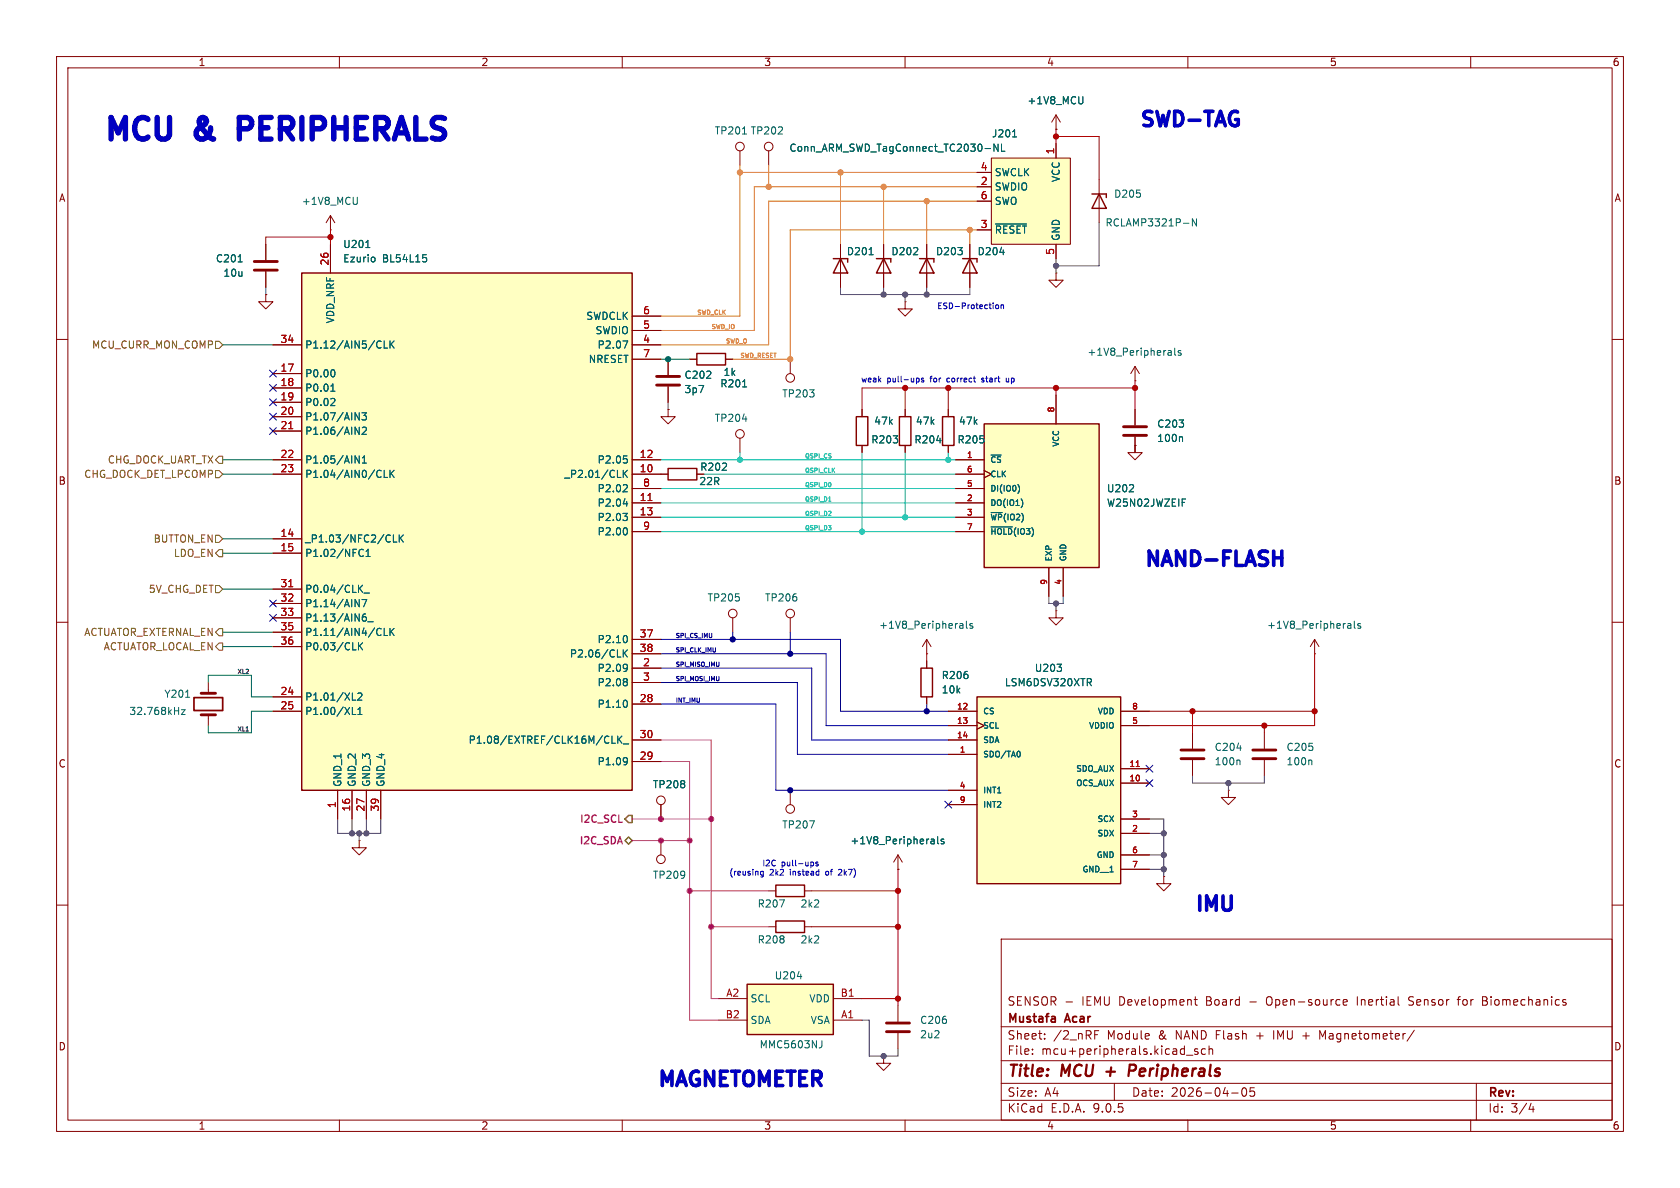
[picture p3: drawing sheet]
<svg xmlns="http://www.w3.org/2000/svg" width="297mm" height="210mm" viewBox="0 0 297 210" stroke-linecap="round" stroke-linejoin="round" font-family="sans-serif">
<g fill="none" stroke="#840000" stroke-width=".18">
<path d="M10 10h277v190h-277zM12 12h273v186h-273zM60 10v2M110 10v2M160 10v2M210 10v2M260 10v2M156.2 43.2v7.6M160 53.3v1.3h1.3l-1.3 1.3-1.3-1.3h1.3M160 53.3h.1M10 60h2M139.7 63.5v2.5"/>
<path d="M200.7 78.7v1.3h1.2l-1.2 1.3-1.3-1.3h1.3M200.7 78.7h.1M285 60h2M10 110h2M285 110h2M36.8 120.7v1.9M36.8 126.4v1.9M223.5 129.5v2.8M223.5 134.4v2.8M135.9 157.5h1.3M142.2 157.5h1.3M10 160h2"/>
<path d="M177 166h108v32h-108zM188.5 177.1h1.1M211.1 176.7h.6M211.3 176.2v1.3l.4 .2M237.5 177.2l.7-.1-.1-.3-.4-.1-.2 .2v.7h.6M240 176.2v1.5M249 177.6l.6 .1M249.3 176.2l-.3 .3 .1 .3 .2 .1M257.6 176.7h.6M258.2 176.2l-.4 .2v1.3M262.1 176.9h.5M262.6 176.9l.2 .1"/>
<path d="M262.7 176.3l-.6-.1v1.5h.6M262.7 176.8l-.1 .1M276.8 177.3v.3M285 160h2M60 198v2M110 198v2M160 198v2M177 194.5h108M177 191.5h108M177 187.5h108M177 181.5h108M182.5 186.3v.1"/>
<path d="M182.5 185.5v.1M184.7 183.6v.1M184.7 182.8v.1M193.5 182.9h.5M193.5 182.2h.7M197 191.5v3M209.7 186.5h1.2M210 198v2M211.7 185.5l-.3-.1-.2 .2v.2l.5 .2v.3h-.5M213.1 185.5l-.4-.1-.3 .3v.4l.1 .2h.6M213.7 185.5l.3-.1 .3 .1 .1 .9M213.7 184.9v1.5"/>
<path d="M217.7 193.2h1.2M219.7 192.4l.2-.1a.81 .81 0 0 1 .6 .6 .81 .81 0 0 1-.3 .8l-.2 .1a.81 .81 0 0 1-.3-1.4zM221.7 192.3h-.7v.7l.2-.1h.5l.1 .3-.1 .5-.2 .1-.5-.1M225.2 182.2v1.5M230.3 183.1h1.2M233.8 183.3l-.5-1.1v1.5M250 182.1l-1.3 2M260 198v2M261 191.5v6.5M270.7 195l-.4 1.1h.9M271 195.6v1"/>
<circle cx="139.7" cy="66.8" r=".76"/>
</g>
<path d="M195.6 189.4h1.5M200.5 188.2h-.8l-.2 2M200.6 189.2l-1 .1" fill="none" stroke="#840000" stroke-width=".4"/>
<path d="M154.9 45.7h2.6v.7M156.2 45.7l1.3 2.6h-2.6zM137.2 156.5h5v2h-5z" fill="none" stroke="#840000" stroke-width=".25"/>
<path d="M32.1 125.5h.6l-.6 .8h.6M32.8 123.3h.7M231.7 134.4l.2 .1v.7M137.8 159.1h.9l-.6 1.2" fill="none" stroke="#006464" stroke-width=".18"/>
<path d="M35.6 122.6h2.5M35.6 126.4h2.5M221.5 132.6h4.1M221.5 134.1h4.1" fill="none" stroke="#840000" stroke-width=".51"/>
<path d="M34.3 123.3h5.1v2.3h-5.1z" fill="none" stroke="#840000" stroke-width=".3"/>
<path d="M174 74.9h20.3v25.4h-20.3z" fill="#ffffc2"/>
<path d="M174 74.9h20.3v25.4h-20.3z" fill="none" stroke="#840000" stroke-width=".25"/>
<g fill="none" stroke="#840000" stroke-width=".18">
<path d="M186.7 69.9v5M200.7 72.4v2.8M200.7 77.2v2.8M168.9 81.3h5.1M168.9 83.8h5.1M168.9 86.4h5.1M168.9 88.9h5.1M168.9 91.4h5.1M168.9 94h5.1M174 83.2l1.3 .6-1.3 .7M185.4 100.3v5.1M188 100.3v5.1"/>
<path d="M210.8 129.5v2.8M210.8 134.4v2.8M116.8 142.2v2.6"/>
<circle cx="116.8" cy="141.5" r=".76"/>
</g>
<path d="M208.9 77.2l.2 .2v.6M175.2 80.4h1.8M175.2 90.6h2M175.2 93.1h3.8M180 85.7a1.19 1.19 0 0 1 0 1.5M180.7 88.5l.1 .4-.1 .6M199.6 86.9h.8M200.3 85.8v.4M209 88.2h.6M218.7 132.2h.8M219 134.4l.2 .1v.7" fill="none" stroke="#006464" stroke-width=".18"/>
<path d="M198.6 75.4h4.1M198.6 77h4.1M208.8 132.6h4.1M208.8 134.1h4.1" fill="none" stroke="#840000" stroke-width=".51"/>
<path d="M53.3 48.3h58.5v91.4h-58.5z" fill="#ffffc2"/>
<path d="M193 34.3h2.6v.6M194.3 34.3l1.3 2.5h-2.6zM53.3 48.3h58.5v91.4h-58.5zM118.1 82.8h5.1v2h-5.1z" fill="none" stroke="#840000" stroke-width=".25"/>
<g fill="none" stroke="#840000" stroke-width=".18">
<path d="M58.4 38.1v2.5M58.4 38.1l-.7 1.3M58.4 38.1l.8 1.3M194.3 31.8v7.6M47 52.1v1.2h1.3l-1.3 1.3-1.3-1.3h1.3M47 52.1h.1M47 43.2v2.8M47 48v2.8M58.4 40.6h.1M58.4 43.2v5.1M111.8 55.9h5M111.8 58.4h5"/>
<path d="M48.3 61h5M48.3 66h5M48.3 68.6h5M48.3 71.1h5M48.3 73.7h5M48.3 76.2h5M111.8 61h5M111.8 63.5h5M118.1 63.5v2.8M118.1 68.3v2.8M48.3 81.3h5M48.3 83.8h5"/>
<path d="M48.3 95.3h5M48.3 97.8h5M111.8 81.3h5M111.8 83.8h6.3M111.8 86.4h5M111.8 88.9h5M111.8 91.4h5M111.8 94h5M123.2 83.8h1.3M48.3 104.1h5M48.3 106.7h5M48.3 109.2h5"/>
<path d="M48.3 111.8h5M48.3 114.3h5M111.8 113h5M111.8 115.6h5M111.8 118.1h5M48.3 123.2h5M48.3 125.7h5M59.7 139.7v5.1M62.2 139.7v5.1M64.8 139.7v5.1M67.3 139.7v5.1M111.8 120.7h5"/>
<path d="M111.8 124.5h5M111.8 130.8h5M111.8 134.6h5M158.7 177.8v2.8M158.7 182.6v2.8"/>
</g>
<g fill="none" stroke="#006464" stroke-width=".18">
<path d="M63.2 34.9v1l-.3 .2M209.2 39.5h1M211.5 38.7v1.2l-.7-1.2v1.2M42.1 46.3h.7M64.7 43.8h.7M66.1 45.5l.2 .2v.4l-.2 .2M74.8 45h.6M75.2 45.5l.2 .3v.3l-.2 .2M58.5 69.2h.7M58.7 68.1l.1-.2v1.3M58.9 65.3a.79 .79 0 0 1 0 1.3M59 70.4l.2 .3-.1 .3-.7 .7h.8"/>
<path d="M62.8 73l.7 1.2v-1.2M62.8 75.5l.7 1.3v-1.3M64 73h.8l-.4 .5 .3 .1v.5l-.2 .1-.5-.1M64 75.6l.5-.1 .3 .4-.8 .9h.8M67.9 60.3v1.2h.6M68.9 60.3v1.2M69.1 60.8l.6 .7M69.7 60.3l-.8 .7M110.1 60.3h.9l-.6 1.2M62.8 80.6l.7 1.3v-1.3M63.7 97.2l.3-.1 .2 .1M64 81.9h.8"/>
<path d="M64 81l.4-.4v1.3M64.2 98.2l-.2 .2-.3-.1M64.7 98.4h.7M64.7 97.5l.4-.4v1.3M67.9 83.1v1.3h.6M68.9 83.1v1.3M69.1 83.7l.6 .7M69.6 94.6v1.2h.6M69.7 83.1l-.8 .8M70.6 94.6v1.2M70.8 95.1l.5 .7M71.3 94.6l-.7 .7"/>
<path d="M110.1 90.7h.8l-.4 .5M110.2 83.1v1.3M110.2 89.1h.8M110.2 80.6h.6M110.4 83.7l.5 .7M110.6 93.3a.79 .79 0 0 1 0 1.3M110.7 81.1l.2 .2v.3l-.2 .3M110.7 85.7l.2 .2-.1 .3-.7 .7h.8M110.7 91.2l.2 .3v.3l-.2 .2M110.8 88.6v.9M110.9 83.1l-.7 .8M62.8 106l.7 1.3v-1.3"/>
<path d="M63.4 113.6v1.3M63.6 104l.5 .7M63.6 114.2l.5 .7M64 106h.8l-.5 1.3M64.1 103.4l-.7 .8M64.1 113.6l-.7 .7M64.3 109h.2l.3 .3-.1 .4-.4 .1M64.4 104.8h.9M64.4 108.5h.3M65 109.9h1M67.9 111.1v1.2h.6M68.9 111.1v1.2"/>
<path d="M69.1 111.6l.6 .7M69.7 111.1l-.8 .7M110.2 114.9v1.2M110.4 115.4l.5 .7M110.6 112.3a.79 .79 0 0 1 0 1.3M110.7 117.4l.1 .1a1.03 1.03 0 0 1-.1 1.1M110.7 120l.2 .2-.2 .3 .2 .2v.3l-.2 .2M110.9 114.9l-.7 .7M110.9 118l-.2 .2M62.3 123.8h.6M62.3 126.3h.6M63.3 122.6l.4-.1 .3 .4-.8 .9h.8"/>
<path d="M63.3 126.3h.7M63.3 125.4l.3-.4v1.3M108.2 130.1v1.3h.6M109.2 130.1v1.3M109.4 130.7l.5 .7M109.9 130.1l-.7 .7M110.2 131.5h1M110.6 123.8a.79 .79 0 0 1 0 1.2M110.7 133.9l.1 .2a1.03 1.03 0 0 1-.1 1M110.9 134.5l-.2 .2"/>
</g>
<path d="M51 75.8h.8M114.5 88.5h.8M51 103.7h.8" fill="none" stroke="#a90000" stroke-width=".18"/>
<path d="M45 46.2h4M45 47.8h4M116.1 66.5h4M116.1 68.1h4M156.7 180.8h4.1M156.7 182.4h4.1" fill="none" stroke="#840000" stroke-width=".51"/>
<path d="M175.3 27.9h13.9v15.3h-13.9z" fill="#ffffc2"/>
<path d="M172.7 30.5h2.6M172.7 33h2.6M172.7 35.6h2.6M175.3 27.9h13.9v15.3h-13.9zM186.7 25.4v2.5M172.7 40.6h2.6M186.7 43.2v2.5M156.2 186.7v1.3h1.3l-1.3 1.2-1.3-1.2h1.3M156.2 186.7h.1" fill="none" stroke="#840000" stroke-width=".18"/>
<path d="M174.1 26.3h1M176 39.6h5.5M176.4 25.5v1.2l-.7-1.2v1.2M177.1 25.5v1.2h.6M179 24.2h.7" fill="none" stroke="#006464" stroke-width=".18"/>
<path d="M132.1 174h15.2v8.9h-15.2z" fill="#ffffc2"/>
<path d="M162.6 45.7h2.5v.7M163.8 45.7l1.3 2.6h-2.5zM132.1 174h15.2v8.9h-15.2zM137.2 162.8h5v2h-5z" fill="none" stroke="#840000" stroke-width=".25"/>
<g fill="none" stroke="#840000" stroke-width=".18">
<path d="M186.7 22.9h.1M186.7 20.3l-.8 1.3M186.7 20.3l.8 1.3M186.7 20.3v2.6M163.8 43.2v7.6M186.7 48.3v1.2h1.3l-1.3 1.3-1.3-1.3h1.3M186.7 48.3h.1M200.7 67.3h.1M200.7 64.8l-.8 1.2M200.7 64.8l.7 1.2M200.7 64.8v2.5M129.5 109.2v2.6"/>
<path d="M139.7 109.2v2.6M63.5 148.6v1.3h1.3l-1.3 1.2-1.3-1.2h1.3M63.5 148.6h.1M116.8 148.6v2.5M127 176.5h5.1M135.9 163.8h1.3M142.2 163.8h1.3M147.3 176.5h5.1M127 180.3h5.1M147.3 180.3h5.1"/>
<circle cx="129.5" cy="108.5" r=".76"/>
<circle cx="139.7" cy="108.5" r=".76"/>
<circle cx="116.8" cy="151.9" r=".76"/>
</g>
<path d="M191.4 17.1v1l-.2 .3M206.6 62h.4l.1 .8M207.1 62.7l-.5 .1M207.1 62.3h-.5M207.7 61.5v1.1l.2 .2M208.8 62h-.3l-.2 .1v.2l.5 .1v.3h-.5M141 172.6h.7M145.3 184v.9l-.4 .3" fill="none" stroke="#006464" stroke-width=".18"/>
<path d="M172.7 123.2h25.4v33h-25.4z" fill="#ffffc2"/>
<path d="M147.3 45.7h2.6v.7M148.6 45.7l1.3 2.6h-2.6zM170.2 45.7h2.5v.7M171.4 45.7l1.3 2.6h-2.5zM123.2 62.5h5.1v2h-5.1zM151.4 73.7h2v5h-2zM159 73.7h2v5h-2zM166.6 73.7h2.1v5h-2.1zM162.8 118.1h2v5.1h-2zM172.7 123.2h25.4v33h-25.4z" fill="none" stroke="#840000" stroke-width=".25"/>
<g fill="none" stroke="#840000" stroke-width=".18">
<path d="M130.8 26.7v2.5M135.9 26.7v2.5M172.7 30.5h2.6M172.7 33h2.6M172.7 35.6h2.6M186.7 22.9h.1M186.7 25.4v2.5M47 52.1h.1M47 43.2v2.8M47 48v2.8M58.4 43.2v5.1M111.8 55.9h5"/>
<path d="M111.8 58.4h5M148.6 43.2v7.6M156.2 43.2v2.5M156.2 48.3v2.5M163.8 43.2v2.5M163.8 48.3v2.5M171.4 43.2v7.6M172.7 40.6h2.6M186.7 43.2v2.5M48.3 61h5M48.3 66h5M48.3 68.6h5"/>
<path d="M48.3 71.1h5M48.3 73.7h5M48.3 76.2h5M111.8 63.5h5M111.8 61h5M118.1 72.4v1.3h1.3l-1.3 1.2-1.3-1.2h1.3M118.1 72.4h.1M118.1 63.5v2.8M118.1 68.3v2.8M121.9 63.5h1.3M128.3 63.5h1.2M130.8 77.5v2.5"/>
<path d="M152.4 72.4v1.3M152.4 78.7v1.3M160 72.4v1.3M160 78.7v1.3M167.6 72.4v1.3M167.6 78.7v1.3M186.7 69.9v5M200.7 78.7h.1M200.7 72.4v2.8M200.7 77.2v2.8M48.3 81.3h5M48.3 83.8h5"/>
<path d="M48.3 95.3h5M48.3 97.8h5M111.8 81.3h5M111.8 83.8h6.3M111.8 86.4h5M111.8 88.9h5M111.8 91.4h5M111.8 94h5M123.2 83.8h1.3M168.9 81.3h5.1M168.9 83.8h5.1M168.9 86.4h5.1"/>
<path d="M168.9 88.9h5.1M168.9 91.4h5.1M168.9 94h5.1M174 83.2l1.3 .6-1.3 .7M48.3 104.1h5M48.3 106.7h5M48.3 109.2h5M48.3 111.8h5M48.3 114.3h5M111.8 113h5M111.8 115.6h5M111.8 118.1h5"/>
<path d="M163.8 115.6h.1M163.8 113v2.6M163.8 116.8v1.3M163.8 113l-.7 1.3M163.8 113l.8 1.3M185.4 100.3v5.1M186.7 108v1.2h1.3l-1.3 1.3-1.3-1.3h1.3M186.7 108h.1M188 100.3v5.1M232.4 115.6h.1M232.4 113l-.8 1.3M232.4 113l.8 1.3"/>
<path d="M232.4 113v2.6M48.3 125.7h5M48.3 123.2h5M59.7 139.7v5.1M62.2 139.7v5.1M64.8 139.7v5.1M67.3 139.7v5.1M111.8 130.8h5M111.8 120.7h5M111.8 124.5h5M111.8 134.6h5M139.7 139.7v2.5"/>
<path d="M163.8 123.2v1.3M167.6 125.7h5.1M167.6 128.3h5.1M167.6 130.8h5.1M167.6 133.4h5.1M167.6 139.7h5.1M172.7 127.6l1.3 .7-1.3 .6M198.1 125.7h5.1M198.1 128.3h5.1M198.1 135.9h5.1M198.1 138.4h5.1M217.2 139.7v1.3h1.2l-1.2 1.2-1.3-1.2h1.3"/>
<path d="M217.2 139.7h.1M116.8 142.2v2.6M158.7 153.7h.1M158.7 151.1l-.7 1.3M158.7 151.1l.8 1.3M158.7 151.1v2.6M167.6 142.2h5.1M198.1 144.8h5.1M198.1 151.1h5.1M198.1 153.7h5.1M198.1 147.3h5.1M205.7 154.9v1.3h1.3l-1.3 1.3-1.2-1.3h1.2"/>
<path d="M205.7 154.9h.1"/>
<circle cx="130.8" cy="25.9" r=".76"/>
<circle cx="135.9" cy="25.9" r=".76"/>
<circle cx="130.8" cy="76.7" r=".76"/>
<circle cx="139.7" cy="143" r=".76"/>
</g>
<g fill="none" stroke="#006464" stroke-width=".18">
<path d="M191.4 17.1v1l-.2 .3M174.1 26.3h1M176 39.6h5.5M176.4 25.5v1.2l-.7-1.2v1.2M177.1 25.5v1.2h.6M179 24.2h.7M42.1 46.3h.7M64.7 43.8h.7M66.1 45.5l.2 .2v.4l-.2 .2M74.8 45h.6M75.2 45.5l.2 .3v.3l-.2 .2M153.6 45h.8"/>
<path d="M176.8 44.6h.7M58.5 69.2h.7M58.7 68.1l.1-.2v1.3M58.9 65.3a.79 .79 0 0 1 0 1.3M59 70.4l.2 .3-.1 .3-.7 .7h.8M62.8 73l.7 1.2v-1.2M62.8 75.5l.7 1.3v-1.3M64 73h.8l-.4 .5 .3 .1v.5l-.2 .1-.5-.1M64 75.6l.5-.1 .3 .4-.8 .9h.8M67.9 60.3v1.2h.6M68.9 60.3v1.2M69.1 60.8l.6 .7"/>
<path d="M69.7 60.3l-.8 .7M110.1 60.3h.9l-.6 1.2M131.3 74.1h.7M131.3 68.4h.7M165.6 77.9h.8M208.9 77.2l.2 .2v.6M62.8 80.6l.7 1.3v-1.3M63.7 97.2l.3-.1 .2 .1M64 81.9h.8M64 81l.4-.4v1.3M64.2 98.2l-.2 .2-.3-.1M64.7 98.4h.7"/>
<path d="M64.7 97.5l.4-.4v1.3M67.9 83.1v1.3h.6M68.9 83.1v1.3M69.1 83.7l.6 .7M69.6 94.6v1.2h.6M69.7 83.1l-.8 .8M70.6 94.6v1.2M70.8 95.1l.5 .7M71.3 94.6l-.7 .7M110.1 90.7h.8l-.4 .5M110.2 83.1v1.3M110.2 89.1h.8"/>
<path d="M110.2 80.6h.6M110.4 83.7l.5 .7M110.6 93.3a.79 .79 0 0 1 0 1.3M110.7 85.7l.2 .2-.1 .3-.7 .7h.8M110.7 81.1l.2 .2v.3l-.2 .3M110.7 91.2l.2 .3v.3l-.2 .2M110.8 88.6v.9M110.9 83.1l-.7 .8M175.2 80.4h1.8M175.2 90.6h2M175.2 93.1h3.8M180 85.7a1.19 1.19 0 0 1 0 1.5"/>
<path d="M180.7 88.5l.1 .4-.1 .6M199.6 86.9h.8M200.3 85.8v.4M209 88.2h.6M62.8 106l.7 1.3v-1.3M63.4 113.6v1.3M63.6 104l.5 .7M63.6 114.2l.5 .7M64 106h.8l-.5 1.3M64.1 103.4l-.7 .8M64.1 113.6l-.7 .7M64.3 109h.2l.3 .3-.1 .4-.4 .1"/>
<path d="M64.4 104.8h.9M64.4 108.5h.3M65 109.9h1M67.9 111.1v1.2h.6M68.9 111.1v1.2M69.1 111.6l.6 .7M69.7 111.1l-.8 .7M110.2 114.9v1.2M110.4 115.4l.5 .7M110.6 112.3a.79 .79 0 0 1 0 1.3M110.7 117.4l.1 .1a1.03 1.03 0 0 1-.1 1.1M110.7 120l.2 .2-.2 .3 .2 .2v.3l-.2 .2"/>
<path d="M110.9 114.9l-.7 .7M110.9 118l-.2 .2M169.8 110.2l.4 .1v.8M170.2 111l-.4 .1M170.2 110.5l-.4 .1M170.8 109.8v1.1l.2 .2M171.9 110.3l-.3-.1-.2 .2 .1 .2 .4 .1v.3h-.5M186.9 117.4h.8l-.5 .5M187.6 118v.6M238.4 110.2l.4 .1v.8M238.8 111l-.4 .1M238.8 110.5l-.4 .1"/>
<path d="M239.4 109.8v1.1l.2 .2M240.5 110.3l-.3-.1-.2 .2 .1 .2 .4 .1v.3h-.5M62.3 123.8h.6M62.3 126.3h.6M63.3 122.6l.4-.1 .3 .4-.8 .9h.8M63.3 126.3h.7M63.3 125.4l.3-.4v1.3M108.2 130.1v1.3h.6M109.2 130.1v1.3M109.4 130.7l.5 .7M109.9 130.1l-.7 .7M110.2 131.5h1"/>
<path d="M110.6 123.8a.79 .79 0 0 1 0 1.2M110.7 133.9l.1 .2a1.03 1.03 0 0 1-.1 1M110.9 134.5l-.2 .2M180.2 132.8l.2 .4-.2 .6M192.5 120.6l.4 .6M192.8 120l.1 .2-.1 .4M143.1 145.1h.9l-.6 1.3M164.7 148.3h.3l.2 .2v.7M165.2 149.1l-.5 .1M165.2 148.6l-.5 .1M165.8 147.9v1.1l.1 .2M166.9 148.4l-.3-.1-.2 .2v.2l.5 .1v.3h-.5"/>
</g>
<path d="M51 75.8h.8M114.5 88.5h.8M51 103.7h.8M200.9 135.5h.5" fill="none" stroke="#a90000" stroke-width=".18"/>
<path d="M110.5 148.6l.6-.6 .7 .6-.7 .6zM111.1 144.1h.7v1.3h-.7l-.6-.6z" fill="none" stroke="#725600" stroke-width=".25"/>
<path d="M38.1 60.3h.6l.7 .7-.7 .6h-.6zM38.1 94.6h.6l.7 .7-.7 .6h-.6zM38.1 83.2h.6l.7 .6-.7 .7h-.6zM38.7 80.6h.7v1.3h-.7l-.6-.6zM38.7 97.2h.7v1.2h-.7l-.6-.6zM38.1 103.5h.6l.7 .6-.7 .7h-.6zM38.7 111.1h.7v1.3h-.7l-.6-.6zM38.7 113.7h.7v1.2h-.7l-.6-.6z" fill="none" stroke="#725600" stroke-width=".18"/>
<path d="M116.8 91.4h52.1M116.8 81.3h52.1M116.8 86.4h52.1M116.8 94h52.1M116.8 88.9h52.1M124.5 83.8h44.4M130.8 80v1.3M146.5 88.6h.4M152.4 80v14M160 80v11.4M167.6 80v1.3" fill="none" stroke="#00c2c2" stroke-width=".18"/>
<g fill="none" stroke="#c20000" stroke-width=".18">
<path d="M186.7 22.9v2.5M186.7 24.1h7.6v7.7M58.4 40.6v2.6M58.4 41.9h-11.4v1.3M160 68.6v3.8M167.6 68.6v3.8M186.7 68.6v1.3M200.7 68.6h-48.3v3.8M200.7 67.3v5.1M163.8 115.6v1.2M232.4 115.6v12.7h-29.2M203.2 125.7h29.2"/>
<path d="M210.8 125.7v3.8M223.5 128.3v1.2M143.5 157.5h15.2M158.7 153.7v24.1M143.5 163.8h15.2M152.4 176.5h6.3"/>
</g>
<g fill="none" stroke="#000084" stroke-width=".18">
<path d="M47.7 73.1l1.2 1.2M47.7 75.6l1.2 1.2M47.7 70.5l1.2 1.2M47.7 65.4l1.2 1.2M47.7 68l1.2 1.2M48.9 73.1l-1.2 1.2M48.9 75.6l-1.2 1.2M48.9 70.5l-1.2 1.2M48.9 65.4l-1.2 1.2M48.9 68l-1.2 1.2M47.7 108.6l1.2 1.2M47.7 106.1l1.2 1.2"/>
<path d="M48.9 108.6l-1.2 1.2M48.9 106.1l-1.2 1.2M116.8 115.6h29.2v12.7h21.6M116.8 113h31.8v12.7h19M116.8 118.1h26.7v12.7h24.1M129.5 111.8v1.2M139.7 111.8v3.8M116.8 120.7h24.2v12.7h26.6M116.8 124.5h20.4v15.2h30.4M163.8 124.5v1.2M202.6 135.3l1.2 1.2M202.6 137.8l1.2 1.2"/>
<path d="M203.8 135.3l-1.2 1.2M203.8 137.8l-1.2 1.2M167 141.6l1.2 1.2M168.2 141.6l-1.2 1.2"/>
</g>
<g fill="none" stroke="#484848" stroke-width=".18">
<path d="M194.3 39.4v7.6h-7.6M47 50.8v1.3M148.6 50.8v1.3h22.8v-1.3M156.2 50.8v1.3M160 52.1v1.2M163.8 50.8v1.3M186.7 45.7v2.6M118.1 71.1v1.3M200.7 78.7v1.3M185.4 105.4v1.3h2.6v-1.3M186.7 106.7v1.3M210.8 137.2v1.2h12.7v-1.2"/>
<path d="M217.2 138.4v1.3M59.7 144.8v2.5h7.6v-2.5M62.2 144.8v2.5M63.5 147.3v1.3M64.8 144.8v2.5M203.2 153.7h2.5M203.2 151.1h2.5M203.2 144.8h2.5v10.1M203.2 147.3h2.5M152.4 180.3h1.3v6.4h5v-1.3"/>
</g>
<path d="M130.8 30.5h41.9M130.8 29.2v26.7h-14M135.9 29.2v3.8M148.6 30.5v12.7M156.2 33v10.2M163.8 35.6v7.6M172.7 33h-39.4v25.4h-16.5M172.7 35.6h-36.8v25.4h-19.1M171.4 40.6v2.6M172.7 40.6h-33v22.9h-10.2" fill="none" stroke="#dd8500" stroke-width=".18"/>
<path d="M39.4 61h8.9M116.8 63.5h5.1M39.4 95.3h8.9M39.4 81.3h8.9M39.4 83.8h8.9M39.4 97.8h8.9M39.4 114.3h8.9M39.4 104.1h8.9M39.4 111.8h8.9M36.8 120.7v-1.3h7.6v3.8h3.9M48.3 125.7h-3.9v3.8h-7.6v-1.2" fill="none" stroke="#009600" stroke-width=".18"/>
<path d="M116.8 130.8h8.9v45.7h1.3M116.8 134.6h5.1v45.7h5.1M111.8 148.6h10.1M111.8 144.8h13.9M121.9 157.5h14M125.7 163.8h10.2" fill="none" stroke="#c200c2" stroke-width=".18"/>
<g fill="none" stroke="#0000c2" stroke-width=".18">
<path d="M176.1 53.9h.3l.1 .2v.3l-.1 .2-.4-.2zM177 54l.4-.1v.7M177 53.9v.7M162.1 66.8l.4 .2v.4l-.4 .1M163.3 66.9l-.3-.1-.1 .2v.1l.4 .1v.3h-.4M167.4 66.9v.5M173.5 67.5h.3M173.8 66.8l-.3 .2 .1 .1 .2 .1M177.9 66.8v.7l.4-.1M178.3 66.8v.7M134.9 154v.8l-.2 .2h-.2M134.9 154.1l-.3-.1-.1 .2v.5h.4"/>
<path d="M143.4 152.4l.4 .2v.4l-.4 .1M144.6 152.4h-.2l-.2 .1 .1 .2 .3 .1v.2h-.4M148.6 153.7l-.4 .1M148.8 154.1l-.6 .6h.6"/>
</g>
<path d="M42.3 22.8h1.5M43.8 20.8h-1.5v3.8" fill="none" stroke="#0000c2" stroke-width=".95"/>
<path d="M225.2 98.6h1.4M226.6 97.4v2.6" fill="none" stroke="#0000c2" stroke-width=".63"/>
<g fill="#c20000" stroke="#c20000" stroke-width=".18">
<circle cx="210.8" cy="125.7" r=".46"/>
<circle cx="200.7" cy="68.6" r=".46"/>
<circle cx="232.4" cy="125.7" r=".46"/>
<circle cx="223.5" cy="128.3" r=".46"/>
<circle cx="186.7" cy="24.1" r=".46"/>
<circle cx="167.6" cy="68.6" r=".46"/>
<circle cx="160" cy="68.6" r=".46"/>
<circle cx="186.7" cy="68.6" r=".46"/>
<circle cx="158.7" cy="157.5" r=".46"/>
<circle cx="158.7" cy="163.8" r=".46"/>
<circle cx="158.7" cy="176.5" r=".46"/>
<circle cx="58.4" cy="41.9" r=".46"/>
</g>
<g fill="#484848" stroke="#484848" stroke-width=".18">
<circle cx="217.2" cy="138.4" r=".46"/>
<circle cx="186.7" cy="47" r=".46"/>
<circle cx="205.7" cy="153.7" r=".46"/>
<circle cx="205.7" cy="151.1" r=".46"/>
<circle cx="205.7" cy="147.3" r=".46"/>
<circle cx="186.7" cy="106.7" r=".46"/>
<circle cx="156.2" cy="52.1" r=".46"/>
<circle cx="160" cy="52.1" r=".46"/>
<circle cx="163.8" cy="52.1" r=".46"/>
<circle cx="156.2" cy="186.7" r=".46"/>
<circle cx="62.2" cy="147.3" r=".46"/>
<circle cx="63.5" cy="147.3" r=".46"/>
<circle cx="64.8" cy="147.3" r=".46"/>
</g>
<g fill="#dd8500" stroke="#dd8500" stroke-width=".18">
<circle cx="163.8" cy="35.6" r=".46"/>
<circle cx="171.4" cy="40.6" r=".46"/>
<circle cx="156.2" cy="33" r=".46"/>
<circle cx="139.7" cy="63.5" r=".46"/>
<circle cx="148.6" cy="30.5" r=".46"/>
<circle cx="135.9" cy="33" r=".46"/>
<circle cx="130.8" cy="30.5" r=".46"/>
</g>
<g fill="#00c2c2" stroke="#00c2c2" stroke-width=".18">
<circle cx="167.6" cy="81.3" r=".46"/>
<circle cx="160" cy="91.4" r=".46"/>
<circle cx="152.4" cy="94" r=".46"/>
<circle cx="130.8" cy="81.3" r=".46"/>
</g>
<g fill="#000084" stroke="#000084" stroke-width=".18">
<circle cx="163.8" cy="125.7" r=".46"/>
<circle cx="139.7" cy="115.6" r=".46"/>
<circle cx="129.5" cy="113" r=".46"/>
<circle cx="139.7" cy="139.7" r=".46"/>
</g>
<g fill="#c200c2" stroke="#c200c2" stroke-width=".18">
<circle cx="125.7" cy="163.8" r=".46"/>
<circle cx="125.7" cy="144.8" r=".46"/>
<circle cx="121.9" cy="157.5" r=".46"/>
<circle cx="121.9" cy="148.6" r=".46"/>
<circle cx="116.8" cy="148.6" r=".46"/>
<circle cx="116.8" cy="144.8" r=".46"/>
</g>
<circle cx="118.1" cy="63.5" r=".46" fill="#009600" stroke="#009600" stroke-width=".18"/>
<g font-size="5.3" fill="#0000c2">
<text x="17.7" y="26.2">MCU</text>
<text x="34.8" y="26.2">&amp;</text>
<text x="44.5" y="26.2">PERIPHERALS</text>
</g>
<g font-size="3.5" fill="#0000c2">
<text x="201" y="23.3">SWD-TAG</text>
<text x="201.8" y="101">NAND-FLASH</text>
<text x="210.8" y="162">IMU</text>
<text x="115.8" y="193">MAGNETOMETER</text>
</g>
<g font-size="2.8" fill="#840000">
<text x="178" y="190.9">Title:</text>
<text x="187.7" y="190.9">MCU</text>
<text x="196.4" y="190.9">+</text>
<text x="201.2" y="190.9">Peripherals</text>
</g>
<g font-size="2.1" fill="#840000">
<text x="178" y="178">SENSOR -</text>
<text x="191.3" y="178">IEMU Development</text>
<text x="213.5" y="178">Board</text>
<text x="221.3" y="178">-</text>
<text x="224.4" y="178">Open-source</text>
<text x="240.6" y="178">Inertial</text>
<text x="249.9" y="178">Sensor</text>
<text x="258.8" y="178">for</text>
<text x="263.2" y="178">Biomechanics</text>
<text x="178" y="184">Sheet:</text>
<text x="178" y="181.2">Mustafa</text>
<text x="186.2" y="184">/2_nRF</text>
<text x="188.5" y="181.2">Acar</text>
<text x="195.8" y="184">Module</text>
<text x="205" y="184">&amp;</text>
<text x="208.1" y="184">NAND Flash</text>
<text x="222.7" y="184">+</text>
<text x="225.8" y="184">IMU</text>
<text x="231.1" y="184">+</text>
<text x="234.3" y="184">Magnetometer/</text>
<text x="178" y="186.7">File:</text>
<text x="184.1" y="186.7">mcu+peripherals.kicad_sch</text>
<text x="178" y="196.9">KiCad</text>
<text x="178" y="194.1">Size:</text>
<text x="184.7" y="194.1">A4</text>
<text x="185.7" y="196.9">E.D.A.</text>
<text x="193.3" y="196.9">9.0.5</text>
<text x="200" y="194.1">Date:</text>
<text x="207" y="194.1">2026-04-05</text>
<text x="263" y="194.3">Rev:</text>
<text x="263" y="196.9">Id:</text>
<text x="267.1" y="196.9">3/4</text>
</g>
<g font-size="1.8" fill="#840000">
<text x="35" y="11.9">1</text>
<text x="85" y="11.9">2</text>
<text x="135" y="11.9">3</text>
<text x="185" y="11.9">4</text>
<text x="235" y="11.9">5</text>
<text x="285" y="11.9">6</text>
<text x="10.3" y="35.9">A</text>
<text x="285.3" y="35.9">A</text>
<text x="10.3" y="85.9">B</text>
<text x="285.3" y="85.9">B</text>
<text x="10.3" y="135.9">C</text>
<text x="285.3" y="135.9">C</text>
<text x="10.3" y="185.9">D</text>
<text x="285.3" y="185.9">D</text>
<text x="35" y="199.9">1</text>
<text x="85" y="199.9">2</text>
<text x="135" y="199.9">3</text>
<text x="185" y="199.9">4</text>
<text x="235" y="199.9">5</text>
<text x="285" y="199.9">6</text>
</g>
<g font-size="1.8" fill="#006464">
<text x="126.3" y="24">TP201 TP202</text>
<text x="181.5" y="18.6">+1V8_MCU</text>
<text x="139.5" y="27">Conn_ARM_SWD_TagConnect_TC2030-NL</text>
<text x="175.3" y="24.5">J201</text>
<text x="175.8" y="31.3">SWCLK</text>
<text x="175.8" y="33.9">SWDIO</text>
<text x="187.6" y="32.3" transform="rotate(-90 187.6 32.3)">VCC</text>
<text x="196.9" y="35.2">D205</text>
<text x="53.3" y="36.4">+1V8_MCU</text>
<text x="175.8" y="36.4">SWO</text>
<text x="175.8" y="41.5">~{RESET}</text>
<text x="195.3" y="40.2">RCLAMP3321P-N</text>
<text x="38.1" y="46.6">C201</text>
<text x="60.6" y="46.6">Ezurio</text>
<text x="60.6" y="44">U201</text>
<text x="67.6" y="46.6">BL54L15</text>
<text x="149.6" y="45.3">D201</text>
<text x="157.5" y="45.3">D202</text>
<text x="165.4" y="45.3">D203</text>
<text x="172.7" y="45.3">D204</text>
<text x="187.6" y="42.7" transform="rotate(-90 187.6 42.7)">GND</text>
<text x="39.4" y="49.1">10u</text>
<text x="59.3" y="57.3" transform="rotate(-90 59.3 57.3)">VDD_NRF</text>
<text x="103.5" y="56.7">SWDCLK</text>
<text x="105.2" y="59.3">SWDIO</text>
<text x="53.8" y="61.8">P1.12/AIN5/CLK</text>
<text x="104" y="64.4">NRESET</text>
<text x="105.5" y="61.8">P2.07</text>
<text x="192.2" y="63.1">+1V8_Peripherals</text>
<text x="53.8" y="66.9">P0.00</text>
<text x="53.8" y="69.4">P0.01</text>
<text x="53.8" y="72">P0.02</text>
<text x="120.9" y="67.2">C202</text>
<text x="120.9" y="69.7">3p7</text>
<text x="127.2" y="68.7">R201</text>
<text x="127.8" y="66.6">1k</text>
<text x="138.2" y="70.5">TP203</text>
<text x="53.8" y="74.5">P1.07/AIN3</text>
<text x="53.8" y="77.1">P1.06/AIN2</text>
<text x="126.3" y="74.8">TP204</text>
<text x="154.4" y="75.3">47k</text>
<text x="161.8" y="75.3">47k</text>
<text x="169.4" y="75.3">47k</text>
<text x="204.5" y="75.8">C203</text>
<text x="53.8" y="82.1">P1.05/AIN1</text>
<text x="105.5" y="82.1">P2.05</text>
<text x="123.7" y="83.4">R202</text>
<text x="153.9" y="78.6">R203</text>
<text x="161.6" y="78.6">R204</text>
<text x="169.2" y="78.6">R205</text>
<text x="204.5" y="78.3">100n</text>
<text x="53.8" y="84.7">P1.04/AIN0/CLK</text>
<text x="99.7" y="84.7">_P2.01/CLK</text>
<text x="105.5" y="87.2">P2.02</text>
<text x="105.5" y="89.8">P2.04</text>
<text x="123.5" y="86">22R</text>
<text x="195.6" y="87.2">U202</text>
<text x="195.6" y="89.8">W25N02JWZEIF</text>
<text x="105.5" y="92.3">P2.03</text>
<text x="105.5" y="94.8">P2.00</text>
<text x="53.8" y="96.1">_P1.03/NFC2/CLK</text>
<text x="53.8" y="98.7">P1.02/NFC1</text>
<text x="53.8" y="105">P0.04/CLK_</text>
<text x="53.8" y="107.5">P1.14/AIN7</text>
<text x="125" y="106.5">TP205</text>
<text x="135.1" y="106.5">TP206</text>
<text x="53.8" y="110.1">P1.13/AIN6_</text>
<text x="53.8" y="112.6">P1.11/AIN4/CLK</text>
<text x="105.5" y="113.9">P2.10</text>
<text x="155.3" y="111.4">+1V8_Peripherals</text>
<text x="223.9" y="111.4">+1V8_Peripherals</text>
<text x="53.8" y="115.2">P0.03/CLK</text>
<text x="100.6" y="116.4">P2.06/CLK</text>
<text x="105.5" y="119">P2.09</text>
<text x="182.8" y="119">U203</text>
<text x="29" y="123.5">Y201</text>
<text x="53.8" y="124.1">P1.01/XL2</text>
<text x="105.5" y="121.5">P2.08</text>
<text x="105.5" y="125.3">P1.10</text>
<text x="166.4" y="120.2">R206</text>
<text x="166.4" y="122.8">10k</text>
<text x="177.5" y="121.5">LSM6DSV320XTR</text>
<text x="22.8" y="126.6">32.768kHz</text>
<text x="53.8" y="126.6">P1.00/XL1</text>
<text x="82.7" y="131.7">P1.08/EXTREF/CLK16M/CLK_</text>
<text x="105.5" y="135.5">P1.09</text>
<text x="214.6" y="132.9">C204</text>
<text x="214.6" y="135.5">100n</text>
<text x="227.3" y="132.9">C205</text>
<text x="227.3" y="135.5">100n</text>
<text x="60.6" y="139.2" transform="rotate(-90 60.6 139.2)">GND_1</text>
<text x="63.1" y="139.2" transform="rotate(-90 63.1 139.2)">GND_2</text>
<text x="65.6" y="139.2" transform="rotate(-90 65.6 139.2)">GND_3</text>
<text x="68.2" y="139.2" transform="rotate(-90 68.2 139.2)">GND_4</text>
<text x="115.3" y="139.5">TP208</text>
<text x="138.2" y="146.7">TP207</text>
<text x="150.2" y="149.5">+1V8_Peripherals</text>
<text x="115.3" y="155.5">TP209</text>
<text x="133.8" y="160.6">R207</text>
<text x="141.4" y="160.6">2k2</text>
<text x="133.8" y="167">R208</text>
<text x="141.4" y="167">2k2</text>
<text x="136.9" y="173.3">U204</text>
<text x="132.6" y="177.4">SCL</text>
<text x="143" y="177.4">VDD</text>
<text x="132.6" y="181.2">SDA</text>
<text x="134.2" y="185.5">MMC5603NJ</text>
<text x="143.2" y="181.2">VSA</text>
<text x="162.6" y="181.2">C206</text>
<text x="162.6" y="183.7">2u2</text>
</g>
<g font-size="1.8" fill="#a90000">
<text x="186.4" y="27.4" transform="rotate(-90 186.4 27.4)">1</text>
<text x="173.3" y="30.2">4</text>
<text x="173.3" y="32.8">2</text>
<text x="173.3" y="35.3">6</text>
<text x="173.3" y="40.4">3</text>
<text x="58.2" y="47" transform="rotate(-90 58.2 47)">26</text>
<text x="186.4" y="45.2" transform="rotate(-90 186.4 45.2)">5</text>
<text x="113.6" y="55.6">6</text>
<text x="113.6" y="58.2">5</text>
<text x="49.5" y="60.7">34</text>
<text x="49.5" y="65.8">17</text>
<text x="113.6" y="60.7">4</text>
<text x="113.6" y="63.2">7</text>
<text x="49.5" y="68.3">18</text>
<text x="49.5" y="70.9">19</text>
<text x="49.5" y="73.4">20</text>
<text x="49.5" y="75.9">21</text>
<text x="49.5" y="81">22</text>
<text x="49.5" y="83.6">23</text>
<text x="113" y="81">12</text>
<text x="113" y="83.6">10</text>
<text x="113" y="88.6">11</text>
<text x="113.6" y="86.1">8</text>
<text x="49.5" y="95">14</text>
<text x="113" y="91.2">13</text>
<text x="113.6" y="93.7">9</text>
<text x="49.5" y="97.5">15</text>
<text x="49.5" y="103.9">31</text>
<text x="49.5" y="106.4">32</text>
<text x="49.5" y="109">33</text>
<text x="49.5" y="111.5">35</text>
<text x="113" y="112.8">37</text>
<text x="49.5" y="114">36</text>
<text x="113" y="115.3">38</text>
<text x="113.6" y="117.9">2</text>
<text x="49.5" y="122.9">24</text>
<text x="49.5" y="125.5">25</text>
<text x="113" y="124.2">28</text>
<text x="113.6" y="120.4">3</text>
<text x="113" y="130.6">30</text>
<text x="113" y="134.4">29</text>
<text x="59.4" y="142.9" transform="rotate(-90 59.4 142.9)">1</text>
<text x="62" y="143.6" transform="rotate(-90 62 143.6)">16</text>
<text x="64.5" y="143.6" transform="rotate(-90 64.5 143.6)">27</text>
<text x="67.1" y="143.6" transform="rotate(-90 67.1 143.6)">39</text>
<text x="128.3" y="176.3">A2</text>
<text x="148.5" y="176.3">B1</text>
<text x="128.2" y="180.1">B2</text>
<text x="148.6" y="180.1">A1</text>
</g>
<g font-size="1.8" fill="#725600">
<text x="16.2" y="61.8">MCU_CURR_MON_COMP</text>
<text x="19" y="82.1">CHG_DOCK_UART_TX</text>
<text x="14.8" y="84.7">CHG_DOCK_DET_LPCOMP</text>
<text x="27.1" y="96.1">BUTTON_EN</text>
<text x="30.6" y="98.7">LDO_EN</text>
<text x="26.2" y="105">5V_CHG_DET</text>
<text x="14.8" y="112.6">ACTUATOR_EXTERNAL_EN</text>
<text x="18.2" y="115.2">ACTUATOR_LOCAL_EN</text>
</g>
<g font-size="1.8" fill="#c200c2">
<text x="102.2" y="149.6">I2C_SDA</text>
<text x="102.2" y="145.8">I2C_SCL</text>
</g>
<g font-size="1.4" fill="#0000c2">
<text x="165.6" y="54.8">ESD-Protection</text>
<text x="152.1" y="67.8">weak</text>
<text x="156.9" y="67.8">pull-ups</text>
<text x="164.7" y="67.8">for</text>
<text x="167.9" y="67.8">correct</text>
<text x="174.3" y="67.8">start</text>
<text x="178.8" y="67.8">up</text>
<text x="128.8" y="155">(reusing</text>
<text x="134.7" y="153.3">I2C</text>
<text x="136.1" y="155">2k2</text>
<text x="138.2" y="153.3">pull-ups</text>
<text x="139.9" y="155">instead</text>
<text x="146.4" y="155">of</text>
<text x="148.9" y="155">2k7)</text>
</g>
<g font-size="1.4" fill="#a90000">
<text x="186.4" y="73" transform="rotate(-90 186.4 73)">8</text>
<text x="170.8" y="81">1</text>
<text x="170.8" y="83.6">6</text>
<text x="170.8" y="86.1">5</text>
<text x="170.8" y="88.6">2</text>
<text x="170.8" y="91.2">3</text>
<text x="170.8" y="93.7">7</text>
<text x="185.2" y="103.5" transform="rotate(-90 185.2 103.5)">9</text>
<text x="187.7" y="103.5" transform="rotate(-90 187.7 103.5)">4</text>
<text x="169.1" y="125.5">12</text>
<text x="200" y="125.5">8</text>
<text x="169.1" y="128">13</text>
<text x="169.1" y="130.6">14</text>
<text x="200" y="128">5</text>
<text x="169.6" y="133.1">1</text>
<text x="199.6" y="135.6">11</text>
<text x="169.6" y="139.4">4</text>
<text x="169.6" y="142">9</text>
<text x="199.6" y="138.2">10</text>
<text x="200" y="144.5">3</text>
<text x="200" y="147.1">2</text>
<text x="200" y="150.9">6</text>
<text x="200" y="153.4">7</text>
</g>
<g font-size="1.4" fill="#006464">
<text x="175" y="82">~{CS}</text>
<text x="187.4" y="79.1" transform="rotate(-90 187.4 79.1)">VCC</text>
<text x="175" y="84.6">CLK</text>
<text x="175" y="87.1">DI(IO0)</text>
<text x="175" y="89.6">DO(IO1)</text>
<text x="175" y="92.2">~{WP}(IO2)</text>
<text x="175" y="94.7">~{HOLD}(IO3)</text>
<text x="186.2" y="99.3" transform="rotate(-90 186.2 99.3)">EXP</text>
<text x="188.7" y="99.3" transform="rotate(-90 188.7 99.3)">GND</text>
<text x="173.7" y="126.5">CS</text>
<text x="173.7" y="129">SCL</text>
<text x="173.7" y="131.5">SDA</text>
<text x="192.4" y="129">VDDIO</text>
<text x="193.9" y="126.5">VDD</text>
<text x="173.7" y="134.1">SDO/TA0</text>
<text x="190.1" y="136.6">SDO_AUX</text>
<text x="173.7" y="140.4">INT1</text>
<text x="173.7" y="143">INT2</text>
<text x="190.1" y="139.2">OCS_AUX</text>
<text x="193.9" y="145.5">SCX</text>
<text x="193.9" y="148.1">SDX</text>
<text x="191.2" y="154.4">GND__1</text>
<text x="193.8" y="151.9">GND</text>
</g>
<g font-size="1.1" fill="#dd8500">
<text x="123.2" y="55.7">SWD_CLK</text>
<text x="125.7" y="58.2">SWD_IO</text>
<text x="128.3" y="60.8">SWD_O</text>
<text x="130.8" y="63.3">SWD_RESET</text>
</g>
<g font-size="1.1" fill="#00c2c2">
<text x="142.2" y="83.6">QSPI_CLK</text>
<text x="142.2" y="81.1">QSPI_CS</text>
<text x="142.2" y="86.2">QSPI_D0</text>
<text x="142.2" y="88.7">QSPI_D1</text>
<text x="142.2" y="93.8">QSPI_D3</text>
<text x="142.2" y="91.2">QSPI_D2</text>
</g>
<g font-size="1.1" fill="#000084">
<text x="119.4" y="112.8">SPI_CS_IMU</text>
<text x="119.4" y="117.9">SPI_MISO_IMU</text>
<text x="119.4" y="115.4">SPI_CLK_IMU</text>
<text x="119.4" y="120.4">SPI_MOSI_IMU</text>
<text x="119.4" y="124.3">INT_IMU</text>
</g>
<g font-size="1.1" fill="#0f0f0f">
<text x="41.9" y="119.2">XL2</text>
<text x="41.9" y="129.3">XL1</text>
</g>
</svg>
